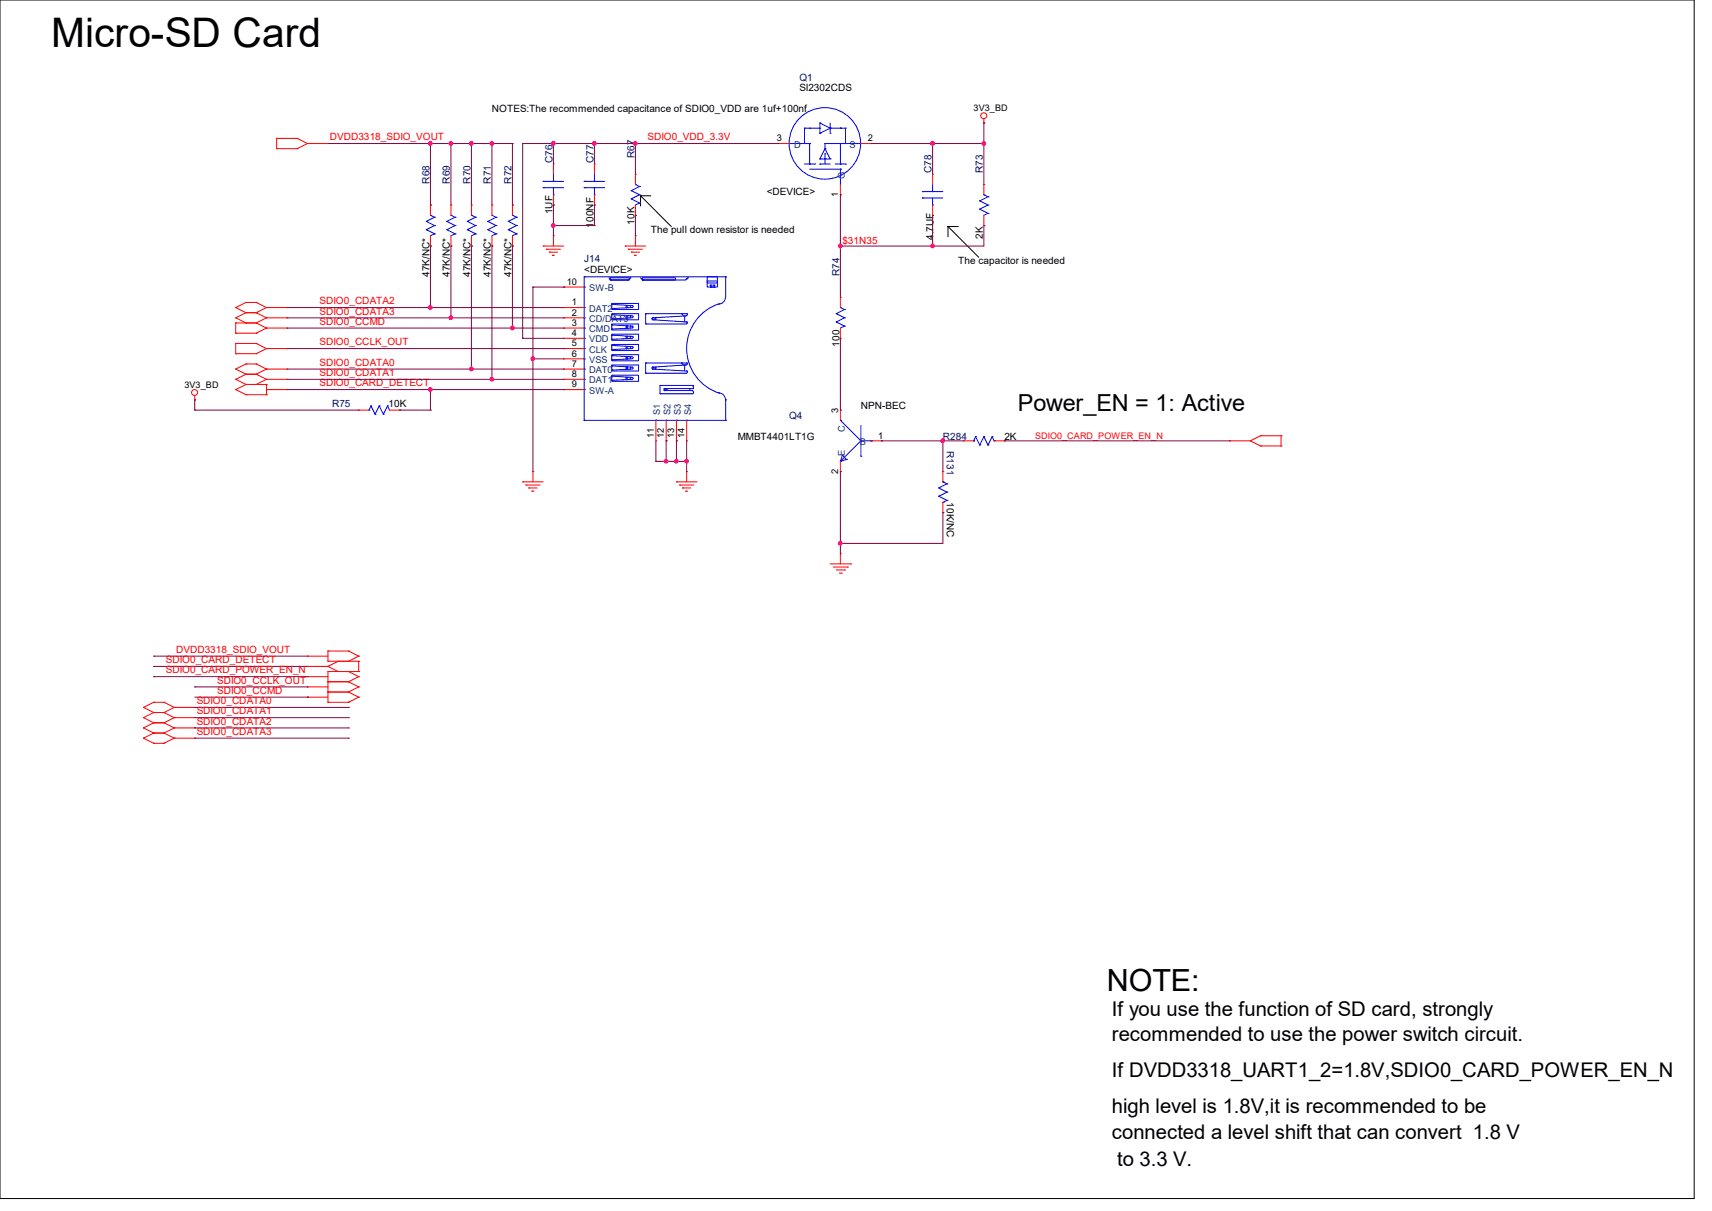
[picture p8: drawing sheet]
<svg xmlns="http://www.w3.org/2000/svg" width="297mm" height="210mm" viewBox="0 0 297 210" stroke-linecap="round" stroke-linejoin="round" font-family="sans-serif">
<path d="M0 0h293.9v207.9h-293.9zM111.1 34h.1M111.1 34l5.4 5.3M111.1 34v1.7M111.1 34h1.8M164.5 39.3h.1M164.5 39.3v1.8M164.5 39.3l5.3 5.3M164.5 39.3h1.7" fill="none" stroke="#000" stroke-width=".17"/>
<g fill="none" stroke="#f00" stroke-width=".17">
<path d="M48 25.8h.1M48 24h.1M48 25.8h3.6M48 24v1.8M48 24h3.6M51.6 24h.1M51.6 25.8h.1M51.6 24l1.7 .9M53.3 24.9h.1M53.3 24.9h3.6M53.3 24.9l-1.7 .9M56.9 24.9h.1"/>
<path d="M74.7 35.6h.1M74.7 35.6v1.7M78.2 35.6h.1M78.2 35.6v1.7M81.8 35.6h.1M81.8 35.6v1.7M85.3 35.6h.1M85.3 35.6v1.7M88.9 35.6h.1M88.9 35.6v1.7M96 28.4h.1M96 35.6h.1"/>
<path d="M96 28.4v1.8M96 33.8v1.8M103.1 28.4h.1M103.1 35.6h.1M103.1 28.4v1.8M103.1 33.8v1.8M110.2 30.2h.1M110.2 37.3h.1M110.2 30.2v1.8M110.2 35.6v1.7M135.1 24.9h.1M135.1 24.9h1.8"/>
<path d="M145.8 33.8h.1M145.8 32v1.8M149.4 24.9h1.7M151.1 24.9h.1M161.8 30.2h.1M161.8 37.3h.1M161.8 30.2v1.8M161.8 35.6v1.7M170.7 21.3h.1M170.7 32h.1M170.7 39.1h.1M170.7 20.6v.7"/>
<path d="M170.7 32v1.8M170.7 37.3v1.8M40.9 53.3h.1M40.9 55.1h.1M40.9 57.8h.1M40.9 56h.1M40.9 59.6h.1M40.9 53.3l1.8 .9M40.9 55.1l1.8 .9M40.9 56h3.5M40.9 57.8h3.5M40.9 56v1.8"/>
<path d="M40.9 59.6v1.7M40.9 59.6h3.5M42.7 52.5h.1M42.7 54.2h.1M42.7 56h.1M42.7 52.5h1.7M42.7 52.5l-1.8 .8M42.7 54.2h1.7M42.7 54.2l-1.8 .9M44.4 52.5h.1M44.4 54.2h.1M44.4 56h.1"/>
<path d="M44.4 57.8h.1M44.4 59.6h.1M44.4 52.5l1.8 .8M44.4 54.2l1.8 .9M44.4 56l1.8 .9M44.4 59.6l1.8 .9M46.2 53.3h.1M46.2 55.1h.1M46.2 56.9h.1M46.2 53.3h3.6M46.2 53.3l-1.8 .9M46.2 55.1h3.6"/>
<path d="M46.2 55.1l-1.8 .9M46.2 56.9h3.6M46.2 56.9l-1.8 .9M49.8 53.3h.1M49.8 55.1h.1M49.8 56.9h.1M74.7 42.7h.1M74.7 40.9v1.8M78.2 42.7h.1M78.2 40.9v1.8M81.8 42.7h.1M81.8 40.9v1.8"/>
<path d="M85.3 42.7h.1M85.3 40.9v1.8M88.9 42.7h.1M88.9 40.9v1.8M94.2 42.7h.1M94.2 42.7h3.6M94.8 43.2h.1M94.8 43.2h2.4M95.3 43.7h.1M95.3 43.7h1.4M95.8 44.3h.1M95.8 44.3h.4"/>
<path d="M96 40.9h.1M96 40.9v1.8M97.8 53.3h.1M97.8 55.1h.1M97.8 56.9h.1M97.8 58.7h.1M97.8 49.8h.1M97.8 53.3h3.5M97.8 55.1h3.5M97.8 56.9h3.5M97.8 58.7h3.5M97.8 49.8h3.5"/>
<path d="M108.5 42.7h.1M108.5 42.7h3.5M109 43.2h.1M109 43.2h2.5M109.5 43.7h.1M109.5 43.7h1.5M110.1 44.3h.1M110.1 44.3h.3M110.2 40.9h.1M110.2 40.9v1.8M145.8 51.6h.1M145.8 58.7h.1"/>
<path d="M145.8 51.6v1.7M145.8 56.9v1.8M33.8 69.3h.1M33.8 68.6v.7M40.9 64h.1M40.9 65.8h.1M40.9 67.6h.1M40.9 61.3h.1M40.9 64l1.8 .9M40.9 65.8l1.8 .9M40.9 67.6l1.8 .9M40.9 61.3h3.5"/>
<path d="M42.7 63.1h.1M42.7 64.9h.1M42.7 66.7h.1M42.7 68.5h.1M42.7 63.1h1.7M42.7 63.1l-1.8 .9M42.7 64.9h1.7M42.7 64.9l-1.8 .9M42.7 66.7h3.5M42.7 68.5h3.5M42.7 66.7l-1.8 .9M44.4 63.1h.1"/>
<path d="M44.4 64.9h.1M44.4 66.7h.1M44.4 61.3h.1M44.4 63.1l1.8 .9M44.4 64.9l1.8 .9M46.2 64h.1M46.2 65.8h.1M46.2 68.5h.1M46.2 66.7h.1M46.2 60.5h.1M46.2 64h3.6M46.2 64l-1.8 .9"/>
<path d="M46.2 65.8h3.6M46.2 65.8l-1.8 .9M46.2 67.6h3.6M46.2 66.7v1.8M46.2 60.5h3.6M46.2 60.5l-1.8 .8M49.8 64h.1M49.8 65.8h.1M49.8 67.6h.1M49.8 60.5h.1M62.2 71.1h.1M62.2 71.1h1.8"/>
<path d="M67.6 71.1h1.7M69.3 71.1h.1M97.8 60.5h.1M97.8 62.2h.1M97.8 64h.1M97.8 65.8h.1M97.8 67.6h.1M97.8 64h3.5M97.8 65.8h3.5M97.8 67.6h3.5M97.8 60.5h3.5M97.8 62.2h3.5"/>
<path d="M113.8 76.5h.1M113.8 72.9v3.6M115.6 76.5h.1M115.6 72.9v3.6M117.3 76.5h.1M117.3 72.9v3.6M119.1 76.5h.1M119.1 72.9v3.6M145.8 71.1h.1M145.8 71.1v1.8M151.1 76.5h1.8M152.9 76.5h.1"/>
<path d="M167.1 76.5h.1M167.1 76.5h1.8M172.5 76.5h1.7M174.2 76.5h.1M213.4 76.5h.1M213.4 76.5h3.5M216.9 76.5h.1M216.9 76.5l1.8 .8M218.7 75.6h.1M218.7 77.3h.1M218.7 77.3h3.5M218.7 75.6h3.5"/>
<path d="M218.7 75.6l-1.8 .9M222.2 77.3h.1M222.2 75.6h.1M222.2 75.6v1.7M90.7 83.6h.1M90.7 83.6h3.5M91.2 84.1h.1M91.2 84.1h2.5M91.7 84.6h.1M91.7 84.6h1.5M92.3 85.2h.1M92.3 85.2h.3"/>
<path d="M92.5 81.8h.1M92.5 81.8v1.8M117.3 83.6h.1M117.3 83.6h3.6M117.9 84.1h.1M117.9 84.1h2.5M118.4 84.6h.1M118.4 84.6h1.4M119 85.2h.1M119 85.2h.3M119.1 81.8h.1M119.1 81.8v1.8"/>
<path d="M144 97.8h3.6M144.6 98.3h2.4M145.1 98.8h1.4M145.6 99.4h.4M145.8 96h.1M145.8 81.8h.1M145.8 80v1.8M145.8 96v1.8M146 99.4h.1M146.5 98.8h.1M147 98.3h.1M147.6 97.8h.1"/>
<path d="M163.6 81.8h.1M163.6 88.9h.1M163.6 81.8v1.8M163.6 87.1v1.8M53.3 113.8h.1M53.3 117.3h.1M53.3 115.6h.1M53.3 119.1h.1M53.3 113.8h3.6M53.3 117.3h3.6M53.3 115.6h3.6M53.3 119.1h3.6"/>
<path d="M56.9 114.7h.1M56.9 112.9h.1M56.9 118.2h.1M56.9 116.5h.1M56.9 115.6h.1M56.9 114.7h5.3M56.9 112.9v1.8M56.9 116.5v5.3M56.9 112.9h3.6M56.9 118.2h3.6M56.9 116.5h5.3M56.9 115.6l1.8 .9"/>
<path d="M58.7 114.7h.1M58.7 116.5h.1M58.7 114.7l-1.8 .9M60.5 112.9h.1M60.5 114.7h.1M60.5 116.5h.1M60.5 118.2h.1M60.5 112.9l1.7 .9M60.5 116.5l1.7 .8M60.5 118.2l1.7 .9M62.2 113.8h.1M62.2 117.3h.1"/>
<path d="M62.2 116.5h.1M62.2 114.7h.1M62.2 119.1h.1M62.2 113.8l-1.7 .9M62.2 117.3l-1.7 .9M62.2 114.7v1.8M62.2 119.1l-1.7 .9M24.9 122.7h.1M24.9 124.5h.1M24.9 126.2h.1M24.9 128h.1M24.9 122.7l1.8 .9"/>
<path d="M24.9 124.5l1.8 .8M24.9 126.2l1.8 .9M24.9 128l1.8 .9M26.7 121.8h.1M26.7 123.6h.1M26.7 125.3h.1M26.7 127.1h.1M26.7 128.9h.1M26.7 121.8h1.7M26.7 121.8l-1.8 .9M26.7 123.6h1.7M26.7 123.6l-1.8 .9"/>
<path d="M26.7 125.3h1.7M26.7 125.3l-1.8 .9M26.7 127.1h1.7M26.7 127.1l-1.8 .9M26.7 128.9h1.7M28.4 121.8h.1M28.4 123.6h.1M28.4 125.3h.1M28.4 127.1h.1M28.4 128.9h.1M28.4 121.8l1.8 .9M28.4 123.6l1.8 .9"/>
<path d="M28.4 125.3l1.8 .9M28.4 127.1l1.8 .9M30.2 122.7h.1M30.2 124.5h.1M30.2 126.2h.1M30.2 128h.1M30.2 122.7h3.6M30.2 122.7l-1.8 .9M30.2 124.5h3.6M30.2 124.5l-1.8 .8M30.2 126.2h3.6M30.2 126.2l-1.8 .9"/>
<path d="M30.2 128h3.6M30.2 128l-1.8 .9M33.8 122.7h.1M33.8 124.5h.1M33.8 126.2h.1M33.8 128h.1M53.3 120.9h.1M53.3 120.9h3.6M56.9 121.8h.1M56.9 120h.1M56.9 121.8h3.6M56.9 120h3.6"/>
<path d="M60.5 120h.1M60.5 121.8h.1M60.5 120l1.7 .9M62.2 120.9h.1M62.2 120.9l-1.7 .9"/>
<circle cx="170.7" cy="20.1" r=".52"/>
<circle cx="33.8" cy="68.1" r=".52"/>
</g>
<g fill="none" stroke="#00f" stroke-width=".17">
<path d="M74 38.4h.1M74 39.8h.1M74 38.4l1.4 .7M74 39.8l1.4 .8M74.7 37.3h.1M74.7 37.3l.7 .4M75.4 39.1h.1M75.4 37.7h.1M75.4 39.1l-1.4 .7M75.4 37.7l-1.4 .7M77.5 38.4h.1M77.5 39.8h.1"/>
<path d="M77.5 38.4l1.5 .7M77.5 39.8l1.5 .8M78.2 37.3h.1M78.2 37.3l.8 .4M79 39.1h.1M79 37.7h.1M79 39.1l-1.5 .7M79 37.7l-1.5 .7M81.1 38.4h.1M81.1 39.8h.1M81.1 38.4l1.4 .7M81.1 39.8l1.4 .8"/>
<path d="M81.8 37.3h.1M81.8 37.3l.7 .4M82.5 39.1h.1M82.5 37.7h.1M82.5 39.1l-1.4 .7M82.5 37.7l-1.4 .7M84.6 38.4h.1M84.6 39.8h.1M84.6 38.4l1.5 .7M84.6 39.8l1.5 .8M85.3 37.3h.1M85.3 37.3l.8 .4"/>
<path d="M86.1 39.1h.1M86.1 37.7h.1M86.1 39.1l-1.5 .7M86.1 37.7l-1.5 .7M88.2 38.4h.1M88.2 39.8h.1M88.2 38.4l1.4 .7M88.2 39.8l1.4 .8M88.9 37.3h.1M88.9 37.3l.7 .4M89.6 39.1h.1M89.6 37.7h.1"/>
<path d="M89.6 39.1l-1.4 .7M89.6 37.7l-1.4 .7M94.2 32.6h.1M94.2 31.5h.1M94.2 32.6h3.6M94.2 31.5h3.6M96 33.8h.1M96 31.5h.1M96 30.2v1.3M96 32.6v1.2M101.3 32.6h.1M101.3 31.5h.1"/>
<path d="M101.3 32.6h3.6M101.3 31.5h3.6M103.1 33.8h.1M103.1 31.5h.1M103.1 30.2v1.3M103.1 32.6v1.2M109.5 33.1h.1M109.5 34.5h.1M109.5 33.1l1.5 .7M109.5 34.5l1.5 .7M110.2 32h.1M110.2 32l.8 .3"/>
<path d="M111 33.8h.1M111 32.3h.1M111 35.2h.1M111 33.8l-1.5 .7M111 32.3l-1.5 .8M111 35.2l-.8 .4M136.9 24.9h3.6M139.6 22.2h.1M139.6 28.4h1.8M139.6 22.2v2.7M139.6 22.2h2.6M140.5 24.9h.1"/>
<path d="M140.5 22.2h.1M140.5 28.4h.1M140.5 29.3h5.3M140.5 24.9v3.5M141.4 28.4h.1M142.2 27.6h.1M142.2 28.4h.1M142.2 23.1h.1M142.2 21.3h.1M142.2 22.2h.1M142.2 27.6h1.8M142.2 28.4h1.8"/>
<path d="M142.2 21.3v1.8M142.2 21.3l1.8 .9M143.1 25.8h.1M143.1 24.9h.1M143.1 27.6h.1M143.1 26.7h.1M143.1 24.9h6.3M143.1 25.8l.9 1.8M143.1 25.8l-.9 1.8M143.1 24.9v.9M143.1 26.7v1.7M144 27.6h.1"/>
<path d="M144 23.1h.1M144 22.2h.1M144 21.3v1.8M144 22.2l-1.8 .9M144 22.2h2.7M144.9 28.4h1.8M145.8 29.3h.1M145.8 22.2h.1M145.8 24.9h.1M145.8 28.4h.1M145.8 24.9v3.5M145.8 29.3v2.7"/>
<path d="M146.7 22.2h.1M146.7 28.4h.1M146.7 22.2v2.7M149.4 24.9h.1M160 34.3h.1M160 33.2h.1M160 34.3h3.6M160 33.2h3.6M161.8 35.6h.1M161.8 33.2h.1M161.8 32v1.2M161.8 34.3v1.3"/>
<path d="M170 34.8h.1M170 36.3h.1M170 34.8l1.4 .8M170 36.3l1.4 .7M170.7 33.8h.1M170.7 33.8l.7 .3M171.4 35.6h.1M171.4 34.1h.1M171.4 37h.1M171.4 35.6l-1.4 .7M171.4 34.1l-1.4 .7M171.4 37l-.7 .3"/>
<path d="M75.4 40.6h.1M75.4 40.6l-.7 .3M79 40.6h.1M79 40.6l-.8 .3M82.5 40.6h.1M82.5 40.6l-.7 .3M86.1 40.6h.1M86.1 40.6l-.8 .3M89.6 40.6h.1M89.6 40.6l-.7 .3M101.3 48h.1M101.3 53.3h.1"/>
<path d="M101.3 55.1h.1M101.3 56.9h.1M101.3 58.7h.1M101.3 49.8h.1M101.3 48h24.6M101.3 48v24.9M105.6 48.2l.2 .1M105.8 48.2h3.4v.4h-3.4zM105.8 48.3h.1M105.8 48.3l.2 .3M106 48.6h.1M106.1 59.7h4.7v1.1h-4.7z"/>
<path d="M106.1 58h4.7v1h-4.7zM106.1 56.2h4.7v1h-4.7zM106.1 54.4h4.7v1.1h-4.7zM106.1 52.6h4.7v1.1h-4.7zM106.1 59.9l3.6 .2 .2 .2-.2 .1M106.1 58.1l3.6 .2 .2 .2-.2 .1M106.1 56.3l3.6 .3 .2 .1-.2 .2M106.1 54.6l3.6 .2 .2 .1-.2 .2M106.1 52.8l3.6 .2 .2 .1-.2 .2M106.1 59.9h.1M106.1 58.1h.1M106.1 58.8h.1"/>
<path d="M106.1 56.3h.1M106.1 57.1h.1M106.1 54.6h.1M106.1 55.3h.1M106.1 52.8h.1M106.1 53.5h.1M108.6 58.3h.1M108.6 58.7h.1M108.6 56.6h.1M108.6 56.9h.1M108.6 54.8h.1M108.6 55.1h.1"/>
<path d="M108.6 53h.1M108.6 53.3h.1M108.6 53v.3M108.6 54.8v.3M108.6 56.6v.3M108.6 58.3v.4M108.6 58.3h.2M108.6 58.7h.2M108.6 56.6h.2M108.6 56.9h.2M108.6 54.8h.2M108.6 55.1h.2"/>
<path d="M108.6 53h.2M108.6 53.3h.2M108.8 58.7h.1M108.8 58.3h.1M108.8 56.9h.1M108.8 56.6h.1M108.8 55.1h.1M108.8 54.8h.1M108.8 53.3h.1M108.8 53h.1M108.8 53v.3M108.8 54.8v.3"/>
<path d="M108.8 56.6v.3M108.8 58.3v.4M109.2 48.3h.1M109.2 48.3l-.2 .3h-3M109.3 48.2h.1M109.3 58.3h.1M109.3 56.6h.1M109.3 54.8h.1M109.3 53h.1M109.3 48.2l-.1 .1M109.3 53v.3M109.3 54.8v.3"/>
<path d="M109.3 56.6v.3M109.3 58.3v.4M109.7 58.7l-3.6 .1M109.7 56.9l-3.6 .2M109.7 55.1l-3.6 .2M109.7 53.3l-3.6 .2M111.1 48.2l.2 .1M111.3 48.3h.1M111.3 48.3l.2 .3M111.5 48.2h5.7v.4h-5.7zM111.5 48.6h.1M112 56.2h.1"/>
<path d="M112 54.4h.1M112 54.4v1.8M112 56.2h7.1M112 54.4h7.1M113.2 55.1h.1M113.2 55.5h.1M113.2 55.1v.4M113.2 55.5l5.9 .3M113.2 55.1l-.1 .2 .1 .1M113.6 55.1h.2v.4h-.2zM118.2 54.4h.1M118.2 54.4l.4 .4"/>
<path d="M118.8 54.8h.1M118.8 54.8v1M119.1 48.3h.1M119.1 54.4l.2 .2-.2 .1M119.1 55.8l.2 .2-.2 .1M119.1 54.4h.1M119.1 55.8h.1M119.1 48.3l-.1 .3h-7.5M119.1 54.8l-5.9 .3M119.3 48.2h.1M119.3 48.2l-.2 .1M122.7 48h1.8v1.8h-1.8z"/>
<path d="M122.7 48.7h1.8v.4h-1.8zM123.2 49.8h.1M123.2 49.4h.1M123.2 49.4h.7M123.2 49.8h.7M123.2 49.4v.4M123.9 49.4h.1M123.9 49.8h.1M123.9 49.4v.4M124.8 52.7a8.1 8.1 0 0 0-5.7 7.7 8.1 8.1 0 0 0 5.7 7.8M125.9 51.6a1.22 1.22 0 0 1-1.3 1.1M125.9 48h.1"/>
<path d="M125.9 48v3.6M145.1 54.4h.1M145.1 55.8h.1M145.1 54.4l1.4 .7M145.1 55.8l1.4 .8M145.8 53.3h.1M145.8 53.3l.7 .4M146.5 55.1h.1M146.5 53.7h.1M146.5 56.6h.1M146.5 55.1l-1.4 .7M146.5 53.7l-1.4 .7"/>
<path d="M146.5 56.6l-.7 .3M64 71.1h.1M64.3 70.4h.1M64.3 70.4l.8 1.4M64.3 70.4l-.3 .7M65.1 71.8h.1M65.8 70.4h.1M65.8 70.4l.7 1.4M65.8 70.4l-.7 1.4M66.5 71.8h.1M67.2 70.4h.1M67.2 70.4l-.7 1.4"/>
<path d="M67.2 70.4l.4 .7M101.3 72.9h.1M101.3 60.5h.1M101.3 62.2h.1M101.3 64h.1M101.3 65.8h.1M101.3 67.6h.1M101.3 72.9h24.6M106.1 65.1h4.7v1h-4.7zM106.1 63.3h4.7v1h-4.7zM106.1 61.5h4.7v1.1h-4.7zM106.1 65.2l3.6 .2 .2 .2-.2 .1"/>
<path d="M106.1 63.5l3.6 .2 .2 .1-.2 .2M106.1 61.7l3.6 .2 .2 .1-.2 .2M106.1 63.5h.1M106.1 65.2h.1M106.1 66h.1M106.1 64.2h.1M106.1 61.7h.1M106.1 62.4h.1M106.1 60.6h.1M108.6 65.4h.1M108.6 65.8h.1M108.6 60.1h.1"/>
<path d="M108.6 60.5h.1M108.6 61.9h.1M108.6 62.2h.1M108.6 63.7h.1M108.6 64h.1M108.6 65.4h.2M108.6 60.1v.4M108.6 61.9v.3M108.6 63.7v.3M108.6 65.4v.4M108.6 65.8h.2M108.6 60.1h.2"/>
<path d="M108.6 60.5h.2M108.6 61.9h.2M108.6 62.2h.2M108.6 63.7h.2M108.6 64h.2M108.8 65.8h.1M108.8 65.4h.1M108.8 60.5h.1M108.8 60.1h.1M108.8 62.2h.1M108.8 61.9h.1M108.8 64h.1"/>
<path d="M108.8 63.7h.1M108.8 60.1v.4M108.8 61.9v.3M108.8 63.7v.3M108.8 65.4v.4M109.3 65.4h.1M109.3 61.9h.1M109.3 63.7h.1M109.3 60.1h.1M109.3 60.1v.4M109.3 61.9v.3M109.3 63.7v.3"/>
<path d="M109.3 65.4v.4M109.7 65.8l-3.6 .2M109.7 64l-3.6 .2M109.7 62.2l-3.6 .2M109.7 60.5l-3.6 .1M112 64.7h.1M112 62.9h.1M112 64.7h7.1M112 62.9v1.8M112 62.9h7.1M113.2 63.7h.1M113.2 64h.1"/>
<path d="M113.2 63.7v.3M113.2 64l5.9 .3M113.2 63.7l-.1 .1 .1 .2M113.6 63.7h.2v.3h-.2zM113.8 72.9h.1M114.5 68.3h.1M114.5 66.8h.1M114.5 68.3h5.7M114.5 66.8v1.5M114.5 66.8h5.7M115.2 67.4h.2v.3h-.2zM115.2 67.7h.1"/>
<path d="M115.2 67.4h.1M115.2 67.7h5M115.2 67.4v.3M115.2 67.4h5M115.6 67.4h.1M115.6 72.9h.1M115.6 67.4v.3M115.7 67.4h.1M115.7 67.4v.3M117.3 72.9h.1M118.2 62.9h.1M118.2 62.9l.4 .4"/>
<path d="M118.8 63.3h.1M118.8 63.3v1M119.1 63l.2 .1-.2 .1M119.1 64.3l.2 .2-.2 .2M119.1 62.9h.1M119.1 64.3h.1M119.1 72.9h.1M119.1 63.3l-5.9 .4M119.7 67.4h.1M119.7 67.4v.3M120 66.8a.34 .34 0 0 1 .3 .3 .34 .34 0 0 1-.1 .3M120 67.7a.34 .34 0 0 1 .3 .3 .34 .34 0 0 1-.1 .3"/>
<path d="M120.2 67.4h.1M120.2 66.8h.1M124.6 68.1a1.21 1.21 0 0 1 1.3 1.2M125.9 72.9h.1M125.9 69.3h.1M125.9 69.3v3.6M145.8 72.9h.1M145.8 72.9l3.6 3.6M146.1 79h.1M146.1 79l.8 .7M146.1 79l-.3 1M146.9 79.7h.1"/>
<path d="M146.9 79.7l-1.1 .3M149.4 79.1h.1M149.4 76.5h.1M149.4 76.5l-3.6 3.5M149.4 73.8v5.3M149.4 76.5h1.7M151.1 76.5h.1M168.9 76.5h.1M169.2 75.7h.1M169.2 75.7l.8 1.5M169.2 75.7l-.3 .8M170 77.2h.1"/>
<path d="M170.7 75.7h.1M170.7 75.7l.7 1.5M170.7 75.7l-.7 1.5M171.4 77.2h.1M172.1 75.7h.1M172.1 75.7l-.7 1.5M172.1 75.7l.4 .8M172.5 76.5h.1M145.8 80h.1M162.9 84.6h.1M162.9 86.1h.1M162.9 84.6l1.4 .7"/>
<path d="M162.9 86.1l1.4 .7M163.6 87.1h.1M163.6 83.6h.1M163.6 83.6l.7 .3M164.3 85.3h.1M164.3 83.9h.1M164.3 86.8h.1M164.3 85.3l-1.4 .8M164.3 83.9l-1.4 .7M164.3 86.8l-.7 .3"/>
<circle cx="143.1" cy="24.9" r="6.2"/>
</g>
<g fill="none" stroke="#800040" stroke-width=".17">
<path d="M56.9 24.9h32M74.7 24.9h.1M74.7 35.6h.1M74.7 24.9v10.7M78.2 24.9h.1M78.2 24.9v10.7M81.8 24.9h.1M81.8 24.9v10.7M85.3 24.9h.1M85.3 24.9v10.7M88.9 24.9h.1M88.9 35.6h.1"/>
<path d="M88.9 24.9v10.7M90.7 24.9h.1M90.7 24.9h44.4M90.7 24.9v33.8M96 39.1h.1M96 35.6h.1M96 24.9h.1M96 24.9v3.5M96 35.6v5.3M96 39.1h7.1M103.1 39.1h.1M103.1 35.6h.1"/>
<path d="M103.1 24.9h.1M103.1 24.9v3.5M103.1 35.6v3.5M110.2 37.3h.1M110.2 24.9h.1M110.2 24.9v5.3M110.2 37.3v3.6M145.8 33.8h.1M145.8 33.8v17.8M151.1 24.9h.1M151.1 24.9h19.6M161.8 37.3h.1"/>
<path d="M161.8 24.9h.1M161.8 24.9v5.3M161.8 37.3v5.4M170.7 39.1h.1M170.7 24.9h.1M170.7 21.3h.1M170.7 39.1v3.6h-24.9M170.7 21.3v10.7M49.8 56.9h48M49.8 53.3h48M49.8 55.1h48M74.7 53.3h.1"/>
<path d="M74.7 42.7h.1M74.7 42.7v10.6M78.2 55.1h.1M78.2 42.7h.1M78.2 42.7v12.4M81.8 42.7h.1M81.8 42.7v21.3M85.3 42.7h.1M85.3 42.7v23.1M88.9 56.9h.1M88.9 42.7h.1M88.9 42.7v14.2"/>
<path d="M90.7 58.7h.1M90.7 58.7h7.1M92.5 49.8h.1M92.5 49.8v32M92.5 49.8h5.3M97.8 49.8h.1M145.8 42.7h.1M145.8 58.7v12.4M161.8 42.7h.1M33.8 69.3h.1M33.8 71.1h.1M33.8 69.3v1.8"/>
<path d="M33.8 71.1h28.4M49.8 67.6h48M49.8 60.5h48M49.8 64h48M49.8 65.8h48M69.3 71.1h.1M69.3 71.1h5.4M74.7 67.6h.1M74.7 71.1h.1M74.7 67.6v3.5M81.8 64h.1M85.3 65.8h.1"/>
<path d="M92.5 62.2h.1M92.5 62.2h5.3M97.8 67.6h.1M97.8 60.5h.1M113.8 76.5v3.5M115.6 76.5h.1M115.6 76.5v3.5M117.3 76.5h.1M117.3 76.5v3.5M119.1 76.5v5.3M145.8 71.1h.1M152.9 76.5h.1"/>
<path d="M152.9 76.5h14.2M163.6 76.5h.1M163.6 76.5v5.3M174.2 76.5h.1M174.2 76.5h39.2M113.8 80h.1M113.8 80h5.3M115.6 80h.1M117.3 80h.1M119.1 80h.1M145.8 94.2h.1M145.8 81.8h.1"/>
<path d="M145.8 81.8v14.2M163.6 88.9h.1M163.6 88.9v5.3h-17.8M26.7 113.8h.1M26.7 115.6h.1M26.7 117.3h.1M26.7 113.8h26.6M26.7 115.6h26.6M26.7 117.3h26.6M33.8 119.1h.1M33.8 119.1h19.5M33.8 120.9h19.5"/>
<path d="M33.8 122.7h26.7M33.8 124.5h26.7M33.8 126.2h26.7M33.8 128h26.7M53.3 120.9h.1M60.5 122.7h.1M60.5 124.5h.1M60.5 126.2h.1M60.5 128h.1"/>
</g>
<g fill="#f0f" stroke="#f0f" stroke-width=".17">
<circle cx="161.8" cy="42.7" r=".32"/>
<circle cx="145.8" cy="42.7" r=".32"/>
<circle cx="170.7" cy="24.9" r=".32"/>
<circle cx="161.8" cy="24.9" r=".32"/>
<circle cx="81.8" cy="24.9" r=".32"/>
<circle cx="78.2" cy="24.9" r=".32"/>
<circle cx="74.7" cy="24.9" r=".32"/>
<circle cx="85.3" cy="24.9" r=".32"/>
<circle cx="92.4" cy="62.2" r=".32"/>
<circle cx="96" cy="39.1" r=".32"/>
<circle cx="119.1" cy="80" r=".32"/>
<circle cx="117.3" cy="80" r=".32"/>
<circle cx="115.5" cy="80" r=".32"/>
<circle cx="74.7" cy="67.5" r=".32"/>
<circle cx="88.9" cy="56.9" r=".32"/>
<circle cx="81.8" cy="64" r=".32"/>
<circle cx="85.3" cy="65.8" r=".32"/>
<circle cx="74.7" cy="53.3" r=".32"/>
<circle cx="78.2" cy="55.1" r=".32"/>
<circle cx="103.1" cy="24.9" r=".32"/>
<circle cx="110.2" cy="24.9" r=".32"/>
<circle cx="96" cy="24.9" r=".32"/>
<circle cx="163.6" cy="76.4" r=".32"/>
<circle cx="145.8" cy="94.2" r=".32"/>
</g>
<text font-size="7.1" x="8.9" y="8.1">Micro-SD Card</text>
<text font-size="5.3" x="192" y="171.9">NOTE:</text>
<text font-size="4.1" x="176.6" y="71.2">Power_EN = 1: Active</text>
<g font-size="3.5">
<text x="192.9" y="176.1">If you use the function of SD card, strongly</text>
<text x="192.9" y="180.6">recommended to use the power switch circuit.</text>
<text x="192.9" y="186.8">If DVDD3318_UART1_2=1.8V,SDIO0_CARD_POWER_EN_N</text>
<text x="192.9" y="197.5">connected a level shift that can convert 1.8 V</text>
<text x="192.9" y="193">high level is 1.8V,it is recommended to be</text>
<text x="193.8" y="202.3">to 3.3 V.</text>
</g>
<g font-size="1.7" fill="#000080">
<text x="138.7" y="14.1">Q1</text>
<text x="95.8" y="28.3" transform="rotate(-90 95.8 28.3)">C76</text>
<text x="103" y="28.3" transform="rotate(-90 103 28.3)">C77</text>
<text x="110.1" y="27.4" transform="rotate(-90 110.1 27.4)">R67</text>
<text x="74.5" y="31.8" transform="rotate(-90 74.5 31.8)">R68</text>
<text x="78.1" y="31.8" transform="rotate(-90 78.1 31.8)">R69</text>
<text x="81.6" y="31.8" transform="rotate(-90 81.6 31.8)">R70</text>
<text x="85.2" y="31.8" transform="rotate(-90 85.2 31.8)">R71</text>
<text x="88.7" y="31.8" transform="rotate(-90 88.7 31.8)">R72</text>
<text x="161.6" y="30.1" transform="rotate(-90 161.6 30.1)">C78</text>
<text x="170.5" y="30.1" transform="rotate(-90 170.5 30.1)">R73</text>
<text x="101.3" y="45.5">J14</text>
<text x="145.6" y="47.8" transform="rotate(-90 145.6 47.8)">R74</text>
<text x="57.6" y="70.6">R75</text>
<text x="136.9" y="72.7">Q4</text>
<text x="163.6" y="76.3">R284</text>
<text x="164.3" y="78.2" transform="rotate(90 164.3 78.2)">R131</text>
</g>
<g font-size="1.7">
<text x="138.7" y="15.8">SI2302CDS</text>
<text x="85.3" y="19.4">NOTES:The recommended capacitance of SDIO0_VDD are 1uf+100nf</text>
<text x="133" y="33.8">&lt;DEVICE&gt;</text>
<text x="95.8" y="37.2" transform="rotate(-90 95.8 37.2)">1UF</text>
<text x="103" y="39.5" transform="rotate(-90 103 39.5)">100NF</text>
<text x="110.1" y="38.9" transform="rotate(-90 110.1 38.9)">10K</text>
<text x="112.9" y="40.4">The pull down resistor is needed</text>
<text x="162" y="41.6" transform="rotate(-90 162 41.6)">4.7UF</text>
<text x="170.5" y="41.4" transform="rotate(-90 170.5 41.4)">2K</text>
<text x="101.3" y="47.3">&lt;DEVICE&gt;</text>
<text x="166.2" y="45.7">The capacitor is needed</text>
<text x="74.5" y="48" transform="rotate(-90 74.5 48)">47K/NC*</text>
<text x="78.1" y="48" transform="rotate(-90 78.1 48)">47K/NC*</text>
<text x="81.6" y="48" transform="rotate(-90 81.6 48)">47K/NC*</text>
<text x="85.2" y="48" transform="rotate(-90 85.2 48)">47K/NC*</text>
<text x="88.7" y="48" transform="rotate(-90 88.7 48)">47K/NC*</text>
<text x="145.6" y="60.1" transform="rotate(-90 145.6 60.1)">100</text>
<text x="67.4" y="70.6">10K</text>
<text x="149.4" y="71">NPN-BEC</text>
<text x="128" y="76.3">MMBT4401LT1G</text>
<text x="174.2" y="76.3">2K</text>
<text x="164.3" y="87.1" transform="rotate(90 164.3 87.1)">10K/NC</text>
</g>
<g font-size="1.7" fill="#f00">
<text x="57.2" y="24.3">DVDD3318_SDIO_VOUT</text>
<text x="112.4" y="24.3">SDIO0_VDD_3.3V</text>
<text x="146.1" y="42.3">$31N35</text>
<text x="55.5" y="52.8">SDIO0_CDATA2</text>
<text x="55.5" y="59.9">SDIO0_CCLK_OUT</text>
<text x="55.5" y="56.3">SDIO0_CCMD</text>
<text x="55.5" y="54.6">SDIO0_CDATA3</text>
<text x="55.5" y="63.5">SDIO0_CDATA0</text>
<text x="55.5" y="65.2">SDIO0_CDATA1</text>
<text x="55.5" y="67">SDIO0_CARD_DETECT</text>
<text x="30.6" y="113.2">DVDD3318_SDIO_VOUT</text>
<text x="28.8" y="115">SDIO0_CARD_DETECT</text>
<text x="28.8" y="116.8">SDIO0_CARD_POWER_EN_N</text>
<text x="37.7" y="118.6">SDIO0_CCLK_OUT</text>
<text x="34.1" y="122.1">SDIO0_CDATA0</text>
<text x="34.1" y="123.9">SDIO0_CDATA1</text>
<text x="34.1" y="125.7">SDIO0_CDATA2</text>
<text x="37.7" y="120.4">SDIO0_CCMD</text>
<text x="34.1" y="127.5">SDIO0_CDATA3</text>
</g>
<g font-size="1.6">
<text x="168.9" y="19.2">3V3_BD</text>
<text x="134.8" y="24.5">3</text>
<text x="150.6" y="24.5">2</text>
<text x="145.4" y="34.1" transform="rotate(-90 145.4 34.1)">1</text>
<text x="98.3" y="49.4">10</text>
<text x="99.2" y="53">1</text>
<text x="99.2" y="54.7">2</text>
<text x="99.2" y="56.5">3</text>
<text x="99.2" y="58.3">4</text>
<text x="99.2" y="60.1">5</text>
<text x="99.2" y="61.8">6</text>
<text x="99.2" y="63.6">7</text>
<text x="99.2" y="65.4">8</text>
<text x="32" y="67.2">3V3_BD</text>
<text x="99.2" y="67.2">9</text>
<text x="145.4" y="71.7" transform="rotate(-90 145.4 71.7)">3</text>
<text x="113.4" y="75.9" transform="rotate(-90 113.4 75.9)">11</text>
<text x="115.2" y="75.9" transform="rotate(-90 115.2 75.9)">12</text>
<text x="117" y="75.9" transform="rotate(-90 117 75.9)">13</text>
<text x="118.7" y="75.9" transform="rotate(-90 118.7 75.9)">14</text>
<text x="152.4" y="76.1">1</text>
<text x="145.4" y="82.1" transform="rotate(-90 145.4 82.1)">2</text>
</g>
<g font-size="1.6" fill="#004080">
<text x="137.8" y="25.6">D</text>
<text x="147.4" y="25.6">S</text>
<text x="146.6" y="31.1" transform="rotate(-90 146.6 31.1)">G</text>
<text x="102.2" y="50.5">SW-B</text>
<text x="102.2" y="54.1">DAT2</text>
<text x="102.2" y="55.8">CD/DAT3</text>
<text x="102.2" y="57.6">CMD</text>
<text x="102.2" y="59.4">VDD</text>
<text x="102.2" y="61.2">CLK</text>
<text x="102.2" y="62.9">VSS</text>
<text x="102.2" y="64.7">DAT0</text>
<text x="102.2" y="66.5">DAT1</text>
<text x="102.2" y="68.3">SW-A</text>
<text x="114.6" y="72" transform="rotate(-90 114.6 72)">S1</text>
<text x="116.3" y="72" transform="rotate(-90 116.3 72)">S2</text>
<text x="118.1" y="72" transform="rotate(-90 118.1 72)">S3</text>
<text x="119.9" y="72" transform="rotate(-90 119.9 72)">S4</text>
<text x="146.6" y="74.9" transform="rotate(-90 146.6 74.9)">C</text>
<text x="149.2" y="77.2">B</text>
<text x="146.6" y="79.1" transform="rotate(-90 146.6 79.1)">E</text>
</g>
<text font-size="1.6" fill="#f00" x="179.6" y="76.1">SDIO0_CARD_POWER_EN_N</text>
</svg>
